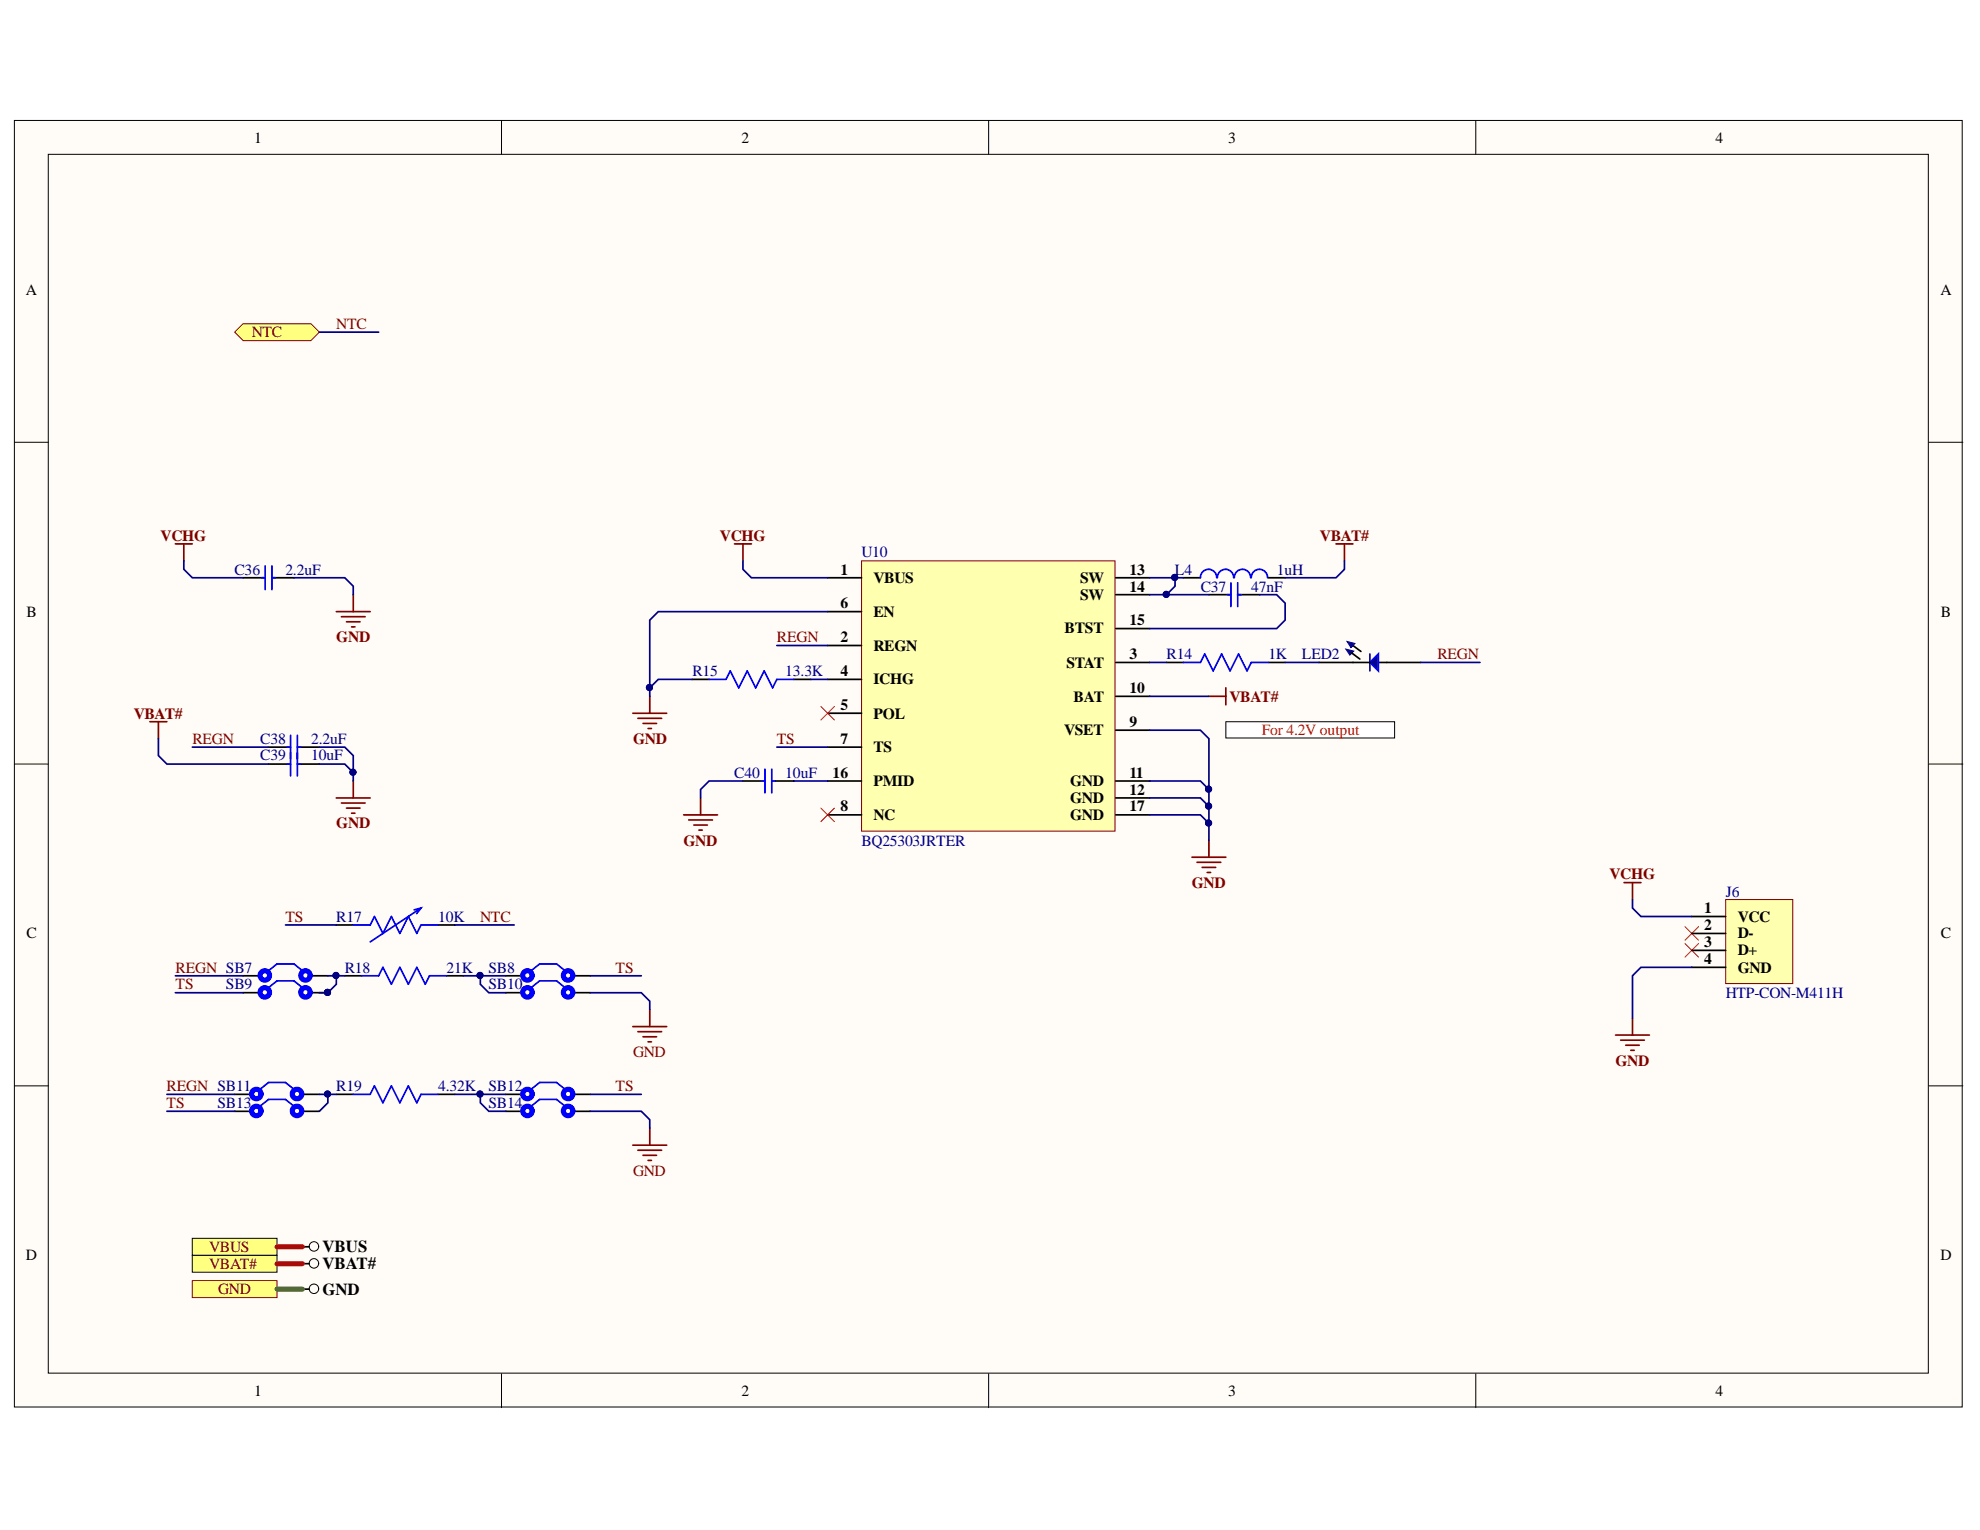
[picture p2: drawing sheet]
<svg xmlns="http://www.w3.org/2000/svg" width="279mm" height="216mm" viewBox="0 0 279 216" stroke-linecap="round" stroke-linejoin="round" font-family="sans-serif">
<g fill="#fffcf8" stroke="#000" stroke-width=".14">
<path d="M2 17h274.9v181.5h-274.9z"/>
<path d="M6.8 21.8h265.3v172h-265.3z"/>
</g>
<path d="M70.8 17v4.8M139.5 17v4.8M208.2 17v4.8M2 62.4h4.8M272.2 62.4h4.8M2 107.8h4.8M272.2 107.8h4.8M2 153.2h4.8M272.2 153.2h4.8M70.8 193.9v4.7M139.5 193.9v4.7M208.2 193.9v4.7" fill="none" stroke="#000" stroke-width=".14"/>
<path d="M37.9 107.8h3.1M42 107.8h3.1" fill="none" stroke="#000" stroke-width=".24"/>
<path d="M40.5 107.8h.5M41 106.1v3.4M42 106.1v3.4M42 107.8h.4" fill="none" stroke="#00f" stroke-width=".24"/>
<path d="M121.6 79.1h35.7v38.2h-35.7z" fill="#ffffb0" stroke="#800000" stroke-width=".14"/>
<g fill="none" stroke="#000" stroke-width=".24">
<path d="M116.8 81.5h4.8M116.8 91.1h4.8M116.8 95.9h4.8M116.8 86.3h4.8M157.4 81.5h4.8M157.4 93.5h4.8M157.4 98.3h4.8M157.4 83.9h4.8M157.4 88.7h4.8M116.8 100.6h4.8M116.8 105.4h4.8M116.8 115h4.8"/>
<path d="M116.8 110.2h4.8M157.4 115h4.8M157.4 103h4.8M157.4 110.2h4.8M157.4 112.6h4.8"/>
</g>
<path d="M115.8 114l2 1.9M117.8 114l-2 1.9" fill="none" stroke="#f00" stroke-width=".14"/>
<path d="M170.6 118.6v2.4M168.2 121h4.8M168.9 121.7h3.4M169.6 122.4h1.9M170.4 123.1h.4" fill="none" stroke="#800000" stroke-width=".24"/>
<path d="M173 101.8h23.8v2.3h-23.8z" fill="#fff" stroke="#000" stroke-width=".14"/>
<g fill="none" stroke="#000" stroke-width=".24">
<path d="M34.3 81.5h3.1M38.4 81.5h3.1M97.7 95.9h2.4M112 95.9h2.4M164.6 93.5h2.4M167 81.5h2.4M170.6 83.9h3.1M174.7 83.9h3.1M179 93.5h2.3M179 81.5h2.3M37.9 105.4h3.1M42 105.4h3.1"/>
<path d="M104.8 110.2h3.1M108.9 110.2h3.1"/>
</g>
<g fill="none" stroke="#00f" stroke-width=".24">
<path d="M37.4 79.9v3.3M38.4 79.9v3.3M36.9 81.5h.5M38.4 81.5h.5M100.1 95.9h2.3l.6-1.2 1.2 2.4 1.2-2.4 1.2 2.4 1.2-2.4 1.2 2.4 .6-1.2h2.4M167 93.5h2.4l.6-1.2 1.2 2.4 1.2-2.4 1.2 2.4 1.2-2.4 1.2 2.4 .6-1.2h2.4M171.7 81.5a1.15 1.15 0 0 0-1.2-1.2 1.15 1.15 0 0 0-1.1 1.2M173.2 83.9h.5M173.7 82.2v3.4M174.1 81.5a1.15 1.15 0 0 0-1.2-1.2 1.15 1.15 0 0 0-1.1 1.2M174.7 82.2v3.4M174.7 83.9h.4"/>
<path d="M176.5 81.5a1.15 1.15 0 0 0-1.2-1.2 1.15 1.15 0 0 0-1.1 1.2M178.9 81.5a1.15 1.15 0 0 0-1.2-1.2 1.15 1.15 0 0 0-1.1 1.2M40.5 105.4h.5M41 103.8v3.3M42 103.8v3.3M42 105.4h.4M107.5 110.2h.4M107.9 108.5v3.4M108.9 108.5v3.4M108.9 110.2h.5"/>
</g>
<g fill="none" stroke="#800000" stroke-width=".24">
<path d="M47.5 86.3h4.7M48.2 87h3.3M48.9 87.7h1.9M49.6 88.5h.5M49.8 83.9v2.4M91.7 98.3v2.3M47.5 112.6h4.7M48.2 113.3h3.3M48.9 114h1.9M49.6 114.7h.5M49.8 110.2v2.4M89.3 100.6h4.8"/>
<path d="M90 101.4h3.4M90.7 102.1h1.9M91.5 102.8h.4M96.5 115h4.8M97.2 115.7h3.3M97.9 116.4h1.9M98.6 117.1h.5M98.9 112.6v2.4"/>
</g>
<path d="M115.8 99.7l2 1.9M117.8 99.7l-2 1.9" fill="none" stroke="#f00" stroke-width=".14"/>
<path d="M27.1 180.7h12v2.4h-12z" fill-rule="evenodd" fill="#ffff80" stroke="#800000" stroke-width=".14"/>
<circle cx="44.3" cy="181.9" r=".67" fill="none" stroke="#000" stroke-width=".14"/>
<path d="M42.7 181.9h.9" fill="none" stroke="#000" stroke-width=".24"/>
<path d="M27.1 177.1h12v2.4h-12z" fill-rule="evenodd" fill="#ffff80" stroke="#000" stroke-width=".14"/>
<circle cx="44.3" cy="178.3" r=".67" fill="none" stroke="#000" stroke-width=".14"/>
<path d="M42.7 178.3h.9" fill="none" stroke="#000" stroke-width=".24"/>
<path d="M27.1 174.7h12v2.4h-12z" fill-rule="evenodd" fill="#ffff80" stroke="#000" stroke-width=".14"/>
<circle cx="44.3" cy="175.9" r=".67" fill="none" stroke="#000" stroke-width=".14"/>
<path d="M48.7 137.7h2.3M63 137.7h2.4M42.7 175.9h.9" fill="none" stroke="#000" stroke-width=".24"/>
<path d="M24.7 76.7h2.4M25.9 76.7v2.4M103.6 76.7h2.4M104.8 76.7v2.4M188.5 76.7h2.4M189.7 76.7v2.4M170.6 98.3h2.4M173 97.1v2.4M21.2 101.8h2.3M22.4 101.8v2.4" fill="none" stroke="#800000" stroke-width=".24"/>
<path d="M51 137.7h2.4l.6-1.2 1.2 2.4 1.2-2.4 1.2 2.4 1.2-2.4 1.2 2.4 .6-1.2h2.4" fill="none" stroke="#00f" stroke-width=".24"/>
<path d="M33.1 46.9l1.2-1.2h9.6l1.2 1.2-1.2 1.2h-9.6z" fill-rule="evenodd" fill="#ffff80" stroke="#800000" stroke-width=".14"/>
<g fill="none" stroke="#000" stroke-width=".24">
<path d="M186.1 93.5h4.8M194.5 93.5h6M34.3 137.7h2.4M43.9 137.7h2.4M47.5 130.5h2.3M61.8 130.5h2.4M71.4 137.7h2.4M80.9 137.7h2.4M33.1 154.4h2.4M33.1 156.8h2.4M34.3 140.1h2.4M42.7 154.4h2.4"/>
<path d="M42.7 156.8h2.4M43.9 140.1h2.4M47.5 154.4h2.3M61.8 154.4h2.4M71.4 154.4h2.4M71.4 140.1h2.4M71.4 156.8h2.4M80.9 154.4h2.4M80.9 140.1h2.4M80.9 156.8h2.4"/>
</g>
<path d="M37.9 137l1.2-1h2.4l1.2 1M37.9 139.4l1.2-1h2.4l1.2 1M49.8 130.5h2.4l.6-1.2 1.2 2.4 1.2-2.4 1.2 2.4 1.2-2.4 1.2 2.4 .6-1.2h2.4M58.4 128.4l1-.3-.6 .8M59.4 128.1l-7.2 4.8M75 137l1.1-1h2.4l1.2 1M75 139.4l1.1-1h2.4l1.2 1M36.7 153.7l1.2-.9h2.4l1.2 .9M36.7 156.1l1.2-1h2.4l1.2 1M49.8 154.4h2.4l.6-1.2 1.2 2.4 1.2-2.4 1.2 2.4 1.2-2.4 1.2 2.4 .6-1.2h2.4M75 153.7l1.1-.9h2.4l1.2 .9M75 156.1l1.1-1h2.4l1.2 1" fill="none" stroke="#00f" stroke-width=".24"/>
<path d="M89.3 144.9h4.8M90 145.6h3.4M90.7 146.3h1.9M91.5 147h.4M91.7 142.5v2.4M91.7 159.2v2.4M89.3 161.6h4.8M90 162.3h3.4M90.7 163h1.9M91.5 163.7h.4" fill="none" stroke="#800000" stroke-width=".24"/>
<g fill="none" stroke="#00f" stroke-width=".72">
<circle cx="37.4" cy="137.6" r=".67"/>
<circle cx="43.1" cy="137.6" r=".67"/>
<circle cx="74.4" cy="137.6" r=".67"/>
<circle cx="80.2" cy="137.6" r=".67"/>
<circle cx="36.2" cy="154.4" r=".67"/>
<circle cx="36.2" cy="156.8" r=".67"/>
<circle cx="37.4" cy="140" r=".67"/>
<circle cx="41.9" cy="154.4" r=".67"/>
<circle cx="41.9" cy="156.8" r=".67"/>
<circle cx="43.1" cy="140" r=".67"/>
<circle cx="74.4" cy="140" r=".67"/>
<circle cx="74.4" cy="154.4" r=".67"/>
<circle cx="74.4" cy="156.8" r=".67"/>
<circle cx="80.2" cy="140" r=".67"/>
<circle cx="80.2" cy="154.4" r=".67"/>
<circle cx="80.2" cy="156.8" r=".67"/>
</g>
<circle cx="46.2" cy="140" r=".43" fill="#000080" stroke="#000080" stroke-width=".14"/>
<path d="M193.3 93.5l1.2-1.2v2.4z" fill="#0c0087"/>
<path d="M193.3 93.5l1.2-1.2v2.4z" fill="none" stroke="#00f" stroke-width=".24"/>
<path d="M193.3 92.3v2.4" fill="none" stroke="#11037f" stroke-width=".24"/>
<path d="M190.9 93.5h2.4M190.9 91.1l1.1 .8" fill="none" stroke="#000" stroke-width=".24"/>
<path d="M190.1 90.5l1.1 .3-.6 .6z" fill-rule="evenodd" fill="#0c0087"/>
<path d="M190.1 90.5l1.1 .3-.6 .6 .3-.3-.3 .3z" fill="none" stroke="#0c0087" stroke-width=".14"/>
<path d="M189.9 91.6l1.1 .3-.5 .5z" fill="#0c0087"/>
<path d="M189.9 91.6l1.1 .3-.5 .5 .2-.3-.2 .3z" fill="none" stroke="#0c0087" stroke-width=".14"/>
<path d="M190.7 92.1l1.2 .9" fill="none" stroke="#000" stroke-width=".24"/>
<path d="M229.2 124.5h2.4M230.4 124.5v2.4M228 146.1h4.8M228.7 146.8h3.3M229.4 147.5h1.9M230.1 148.2h.5M230.4 143.7v2.4" fill="none" stroke="#800000" stroke-width=".24"/>
<path d="M237.8 133.2l1.9 1.9M237.8 130.8l1.9 1.9M239.7 133.2l-1.9 1.9M239.7 130.8l-1.9 1.9" fill="none" stroke="#f00" stroke-width=".14"/>
<path d="M243.5 126.9h9.5v11.9h-9.5z" fill="#ffffb0" stroke="#800000" stroke-width=".14"/>
<path d="M238.7 129.3h4.8M238.7 131.7h4.8M238.7 134.1h4.8M238.7 136.5h4.8" fill="none" stroke="#000" stroke-width=".24"/>
<g fill="none" stroke="#000080" stroke-width=".24">
<path d="M45.1 46.9h8.3M25.9 79.1v1.2l1.2 1.2h7.2M104.8 79.1v1.2l1.2 1.2h10.8M189.7 79.1v1.2l-1.2 1.2h-7.2M41.5 81.5h7.2l1.1 1.2v1.2M97.7 95.9h-4.8l-1.2 1.2v1.2M109.6 91.1h7.2M114.4 95.9h2.4M116.8 86.3h-23.9l-1.2 1.2v9.6M162.2 83.9h8.4M162.2 81.5h4.8M162.2 98.3h8.4"/>
<path d="M162.2 93.5h2.4M165.8 81.5v1.2l-1.2 1.2M177.8 83.9h2.4l1.1 1.2v2.4l-1.1 1.2h-18M181.3 93.5h4.8M200.5 93.5h8.3M22.4 104.2v2.4l1.1 1.2h14.4M27.1 105.4h10.8M45.1 107.8h3.6l1.1 1.2v1.2M45.1 105.4h3.6l1.1 1.2v2.4M104.8 110.2h-4.7l-1.2 1.2v1.2M109.6 105.4h7.2M112 110.2h4.8"/>
<path d="M162.2 115h7.2l1.2 1.2M162.2 112.6h7.2l1.2 1.2M162.2 110.2h7.2l1.2 1.2v7.2M162.2 103h7.2l1.2 1.2v7.2M24.7 137.7h9.6M40.3 130.5h7.2M46.3 137.7h2.4M47.5 137.7v1.2l-1.2 1.2h-1.2M64.2 130.5h8.4M65.4 137.7h6M67.8 137.7v1.2l1.2 1.2h2.4M83.3 137.7h7.2"/>
<path d="M230.4 126.9v1.2l1.2 1.2h7.1M238.7 136.5h-7.1l-1.2 1.2v6M23.5 156.8h9.6M23.5 154.4h9.6M24.7 140.1h9.6M45.1 154.4h2.4M46.3 154.4v1.2l-1.2 1.2M64.2 154.4h7.2M67.8 154.4v1.2l1.2 1.2h2.4M83.3 156.8h7.2l1.2 1.2v1.2M83.3 140.1h7.2l1.2 1.2v1.2M83.3 154.4h7.2"/>
</g>
<path d="M39.1 181.9h3.6" fill="none" stroke="#38761d" stroke-width=".72"/>
<path d="M39.1 178.3h3.6M39.1 175.9h3.6" fill="none" stroke="#f00" stroke-width=".72"/>
<g fill="#000080" stroke="#000080" stroke-width=".14">
<circle cx="46.2" cy="154.4" r=".43"/>
<circle cx="47.4" cy="137.6" r=".43"/>
<circle cx="46.2" cy="140" r=".43"/>
<circle cx="49.8" cy="109" r=".43"/>
<circle cx="67.7" cy="154.4" r=".43"/>
<circle cx="67.7" cy="137.6" r=".43"/>
<circle cx="91.6" cy="97" r=".43"/>
<circle cx="170.5" cy="116.1" r=".43"/>
<circle cx="170.5" cy="113.7" r=".43"/>
<circle cx="170.5" cy="111.4" r=".43"/>
<circle cx="164.6" cy="83.9" r=".43"/>
<circle cx="165.8" cy="81.5" r=".43"/>
</g>
<g font-size="2.4">
<text x="45.5" y="179.1">VBAT#</text>
<text x="45.5" y="176.7">VBUS</text>
<text x="45.5" y="182.7">GND</text>
</g>
<g font-size="2.2">
<text x="35.9" y="20.1">1</text>
<text x="104.6" y="20.1">2</text>
<text x="173.3" y="20.1">3</text>
<text x="242.1" y="20.1">4</text>
<text x="3.6" y="41.6">A</text>
<text x="273.8" y="41.6">A</text>
<text x="118.6" y="81.1">1</text>
<text x="123.2" y="82.3">VBUS</text>
<text x="152.4" y="82.3">SW</text>
<text x="159.4" y="81.1">13</text>
<text x="159.4" y="83.5">14</text>
<text x="3.7" y="87">B</text>
<text x="118.6" y="85.8">6</text>
<text x="123.2" y="87">EN</text>
<text x="150.2" y="89.4">BTST</text>
<text x="152.4" y="84.7">SW</text>
<text x="159.4" y="88.2">15</text>
<text x="273.9" y="87">B</text>
<text x="118.6" y="90.7">2</text>
<text x="118.6" y="95.4">4</text>
<text x="123.2" y="91.8">REGN</text>
<text x="150.5" y="94.2">STAT</text>
<text x="159.4" y="93">3</text>
<text x="118.6" y="100.2">5</text>
<text x="123.2" y="96.6">ICHG</text>
<text x="123.2" y="101.4">POL</text>
<text x="151.5" y="99">BAT</text>
<text x="159.4" y="97.8">10</text>
<text x="118.6" y="104.9">7</text>
<text x="123.2" y="106.1">TS</text>
<text x="150.1" y="103.8">VSET</text>
<text x="159.4" y="102.6">9</text>
<text x="117.5" y="109.8">16</text>
<text x="123.2" y="111">PMID</text>
<text x="151" y="111">GND</text>
<text x="151" y="113.3">GND</text>
<text x="159.4" y="109.8">11</text>
<text x="159.4" y="112.1">12</text>
<text x="118.6" y="114.5">8</text>
<text x="123.2" y="115.7">NC</text>
<text x="151" y="115.7">GND</text>
<text x="159.4" y="114.5">17</text>
<text x="240.5" y="128.9">1</text>
<text x="240.5" y="131.2">2</text>
<text x="245.2" y="130.1">VCC</text>
<text x="3.7" y="132.4">C</text>
<text x="240.5" y="133.6">3</text>
<text x="240.5" y="136.1">4</text>
<text x="245.2" y="132.4">D-</text>
<text x="245.2" y="134.8">D+</text>
<text x="245.2" y="137.2">GND</text>
<text x="273.9" y="132.4">C</text>
<text x="3.6" y="177.8">D</text>
<text x="273.8" y="177.8">D</text>
<text x="35.9" y="196.9">1</text>
<text x="104.6" y="196.9">2</text>
<text x="173.3" y="196.9">3</text>
<text x="242.1" y="196.9">4</text>
</g>
<g font-size="2.2" fill="#800000">
<text x="35.5" y="47.6">NTC</text>
<text x="47.5" y="46.4">NTC</text>
<text x="22.7" y="76.3">VCHG</text>
<text x="101.6" y="76.3">VCHG</text>
<text x="186.3" y="76.3">VBAT#</text>
<text x="47.5" y="90.7">GND</text>
<text x="109.6" y="90.7">REGN</text>
<text x="202.8" y="93">REGN</text>
<text x="18.9" y="101.4">VBAT#</text>
<text x="173.5" y="99">VBAT#</text>
<text x="27.2" y="104.9">REGN</text>
<text x="89.3" y="104.9">GND</text>
<text x="109.6" y="104.9">TS</text>
<text x="47.5" y="116.9">GND</text>
<text x="96.4" y="119.3">GND</text>
<text x="168.2" y="125.2">GND</text>
<text x="227.1" y="124.1">VCHG</text>
<text x="40.3" y="130.1">TS</text>
<text x="67.8" y="130.1">NTC</text>
<text x="24.8" y="137.2">REGN SB7</text>
<text x="86.9" y="137.2">TS</text>
<text x="24.8" y="139.6">TS</text>
<text x="89.3" y="149.2">GND</text>
<text x="23.5" y="154">REGN SB11</text>
<text x="86.9" y="154">TS</text>
<text x="228" y="150.4">GND</text>
<text x="23.5" y="156.4">TS</text>
<text x="89.3" y="165.9">GND</text>
<text x="29.5" y="179">VBAT#</text>
<text x="29.5" y="176.7">VBUS</text>
<text x="30.8" y="182.7">GND</text>
</g>
<g font-size="2.2" fill="#000080">
<text x="33.1" y="81.1">C36</text>
<text x="40.3" y="81.1">2.2uF</text>
<text x="121.6" y="78.6">U10</text>
<text x="165.8" y="81.1">L4</text>
<text x="169.4" y="83.5">C37</text>
<text x="176.5" y="83.5">47nF</text>
<text x="180.2" y="81.1">1uH</text>
<text x="97.7" y="95.4">R15</text>
<text x="110.8" y="95.4">13.3K</text>
<text x="164.6" y="93">R14</text>
<text x="179" y="93">1K</text>
<text x="183.7" y="93">LED2</text>
<text x="36.7" y="107.3">C39</text>
<text x="36.7" y="104.9">C38</text>
<text x="43.9" y="107.3">10uF</text>
<text x="43.9" y="104.9">2.2uF</text>
<text x="103.6" y="109.8">C40</text>
<text x="110.8" y="109.8">10uF</text>
<text x="121.6" y="119.3">BQ25303JRTER</text>
<text x="47.5" y="130.1">R17</text>
<text x="61.8" y="130.1">10K</text>
<text x="243.5" y="126.5">J6</text>
<text x="48.6" y="137.2">R18</text>
<text x="63" y="137.2">21K</text>
<text x="68.9" y="137.2">SB8</text>
<text x="31.9" y="139.6">SB9</text>
<text x="68.9" y="139.6">SB10</text>
<text x="243.5" y="140.8">HTP-CON-M411H</text>
<text x="47.5" y="154">R19</text>
<text x="61.8" y="154">4.32K</text>
<text x="68.9" y="154">SB12</text>
<text x="30.7" y="156.4">SB13</text>
<text x="68.9" y="156.4">SB14</text>
</g>
<text font-size="2.2" fill="#f00" x="178.1" y="103.8">For 4.2V output</text>
</svg>
